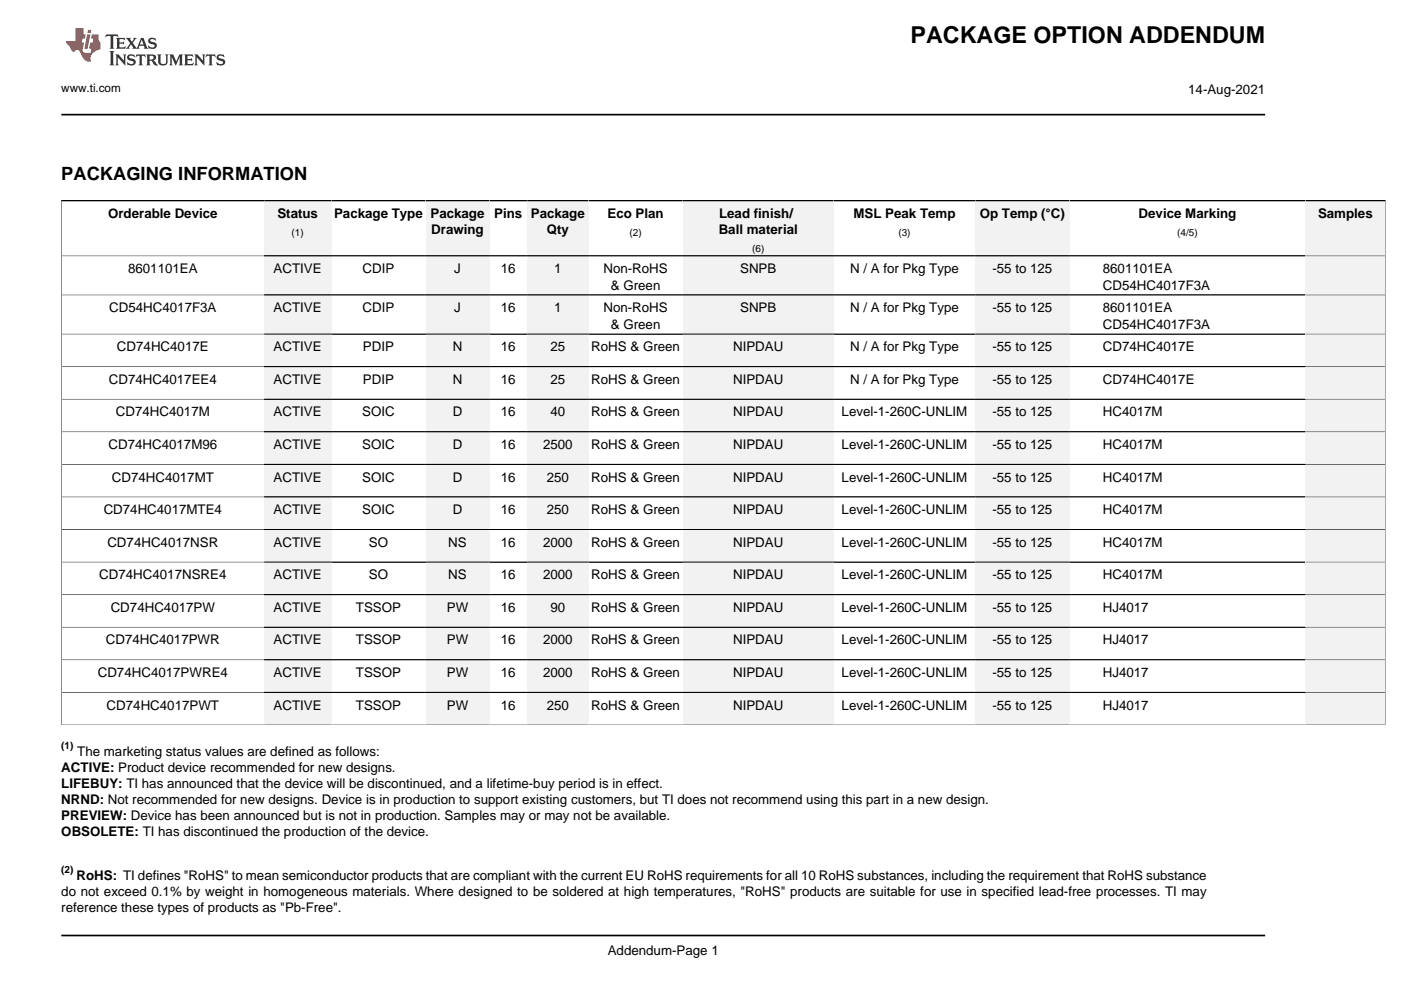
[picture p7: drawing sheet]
<svg xmlns="http://www.w3.org/2000/svg" width="297mm" height="210mm" viewBox="0 0 297 210" stroke-linecap="round" stroke-linejoin="round" font-family="sans-serif">
<path d="M22.5 7.3l-.1 .6 .5-.3 .5 .1 .1 .1v2.2l-.3 .3h1l-.2-.3v-2.2v-.1l.5-.1 .6 .3-.2-.6zM24.6 8l.2 .4v1.6l-.2 .3h1.9l.1-.5a1.07 1.07 0 0 1-1.3 .1v-.7l.8 .1 .2 .1v-.6l-.2 .2h-.8v-.6l.2-.1a.98 .98 0 0 1 1 .3l-.1-.6zM26.7 8l.9 1.2-1 1.1h.9l-.2-.2 .5-.7 .4 .7-.2 .2h1.6l-.2-.2 .2-.4h.9l.1 .4-.1 .2h.9l-.2-.3-.8-2h-.5l-.9 2.2-.9-1.1 .9-1.1h-.8l.2 .2-.4 .7-.4-.7 .2-.2zM30 8.4l.4 1h-.7zM31.6 8.2a.65 .65 0 0 0-.2 .7 .65 .65 0 0 0 .6 .4l.7 .2v.4l-.7 .1-.6-.4 .1 .7h.2a1.14 1.14 0 0 0 1.6-.6 1.16 1.16 0 0 0-1.3-.9l-.2-.2 .2-.3a.99 .99 0 0 1 1.1 .4l-.2-.7-.2 .1-.5-.1zM23.2 10.8l.3 .4v2.3l-.3 .3h1.1l-.3-.3v-2.3l.3-.4zM24.4 11.5l.3 .4v1.6l-.3 .3h.8l-.2-.3v-1.4l1.6 1.8v-2l.2-.4h-.7l.2 .3v1.1l-1.2-1.4zM27.2 11.7a.65 .65 0 0 0-.2 .7 .65 .65 0 0 0 .6 .4l.6 .2 .1 .4-.7 .2-.7-.5 .2 .7h.1a1.15 1.15 0 0 0 1.6-.6 1.16 1.16 0 0 0-1.3-.9l-.1-.2 .1-.3a.99 .99 0 0 1 1.1 .4l-.1-.7-.2 .1-.5-.1zM28.9 11.5l-.1 .7 .4-.4 .4 .1v1.6l-.3 .3h1l-.2-.3v-1.6l.4-.1 .4 .4-.1-.7zM31 11.5l.2 .4v1.6l-.2 .3h.9l-.2-.2v-.7h.5a1.02 1.02 0 0 0 1.3 .9l-1-1a.62 .62 0 0 0 .6-.6 .62 .62 0 0 0-.5-.6zM31.7 11.9l.2-.1a.47 .47 0 0 1 .5 .1 .47 .47 0 0 1 .1 .5l-.8 .2zM33.3 11.5l.2 .3a2.29 2.29 0 0 0 .4 1.9 1.03 1.03 0 0 0 1.6-.6l.1-1.3 .2-.3h-.8l.2 .4v1.2a.6 .6 0 0 1-.6 .5 .6 .6 0 0 1-.6-.5l.1-1.3 .2-.3zM35.9 11.5l.2 .4v1.6l-.2 .3h.7l-.2-.3v-1.5l.8 1.9 .9-1.9v1.5l-.2 .3h.9l-.2-.3v-1.6l.2-.4h-.8l-.6 1.5-.7-1.5zM39 11.5l.2 .4v1.6l-.2 .3h1.9l.2-.5a1.07 1.07 0 0 1-1.4 .1v-.6l1 .2v-.7l-.2 .2h-.8l.1-.7h.8l.4 .3-.2-.6zM41.2 11.5l.2 .4v1.6l-.2 .3h.7l-.2-.3v-1.4l1.6 1.8v-2l.2-.4h-.7l.2 .3v1.1l-1.1-1.4zM43.8 11.5l-.2 .7 .4-.4 .4 .1v1.6l-.2 .3h1l-.3-.3v-1.6l.4-.1 .4 .4-.1-.7zM46.1 11.7a.65 .65 0 0 0-.2 .7 .65 .65 0 0 0 .6 .4l.6 .2 .1 .4-.7 .2-.6-.5 .1 .7h.2a1.16 1.16 0 0 0 1.6-.6 1.2 1.2 0 0 0-1.4-.9l-.1-.2 .2-.3a.99 .99 0 0 1 1 .4l-.1-.7-.2 .1-.5-.1z" fill-rule="evenodd" fill="#373435"/>
<path d="M16 5.9v2.8h-2v.4l.9 .9a.93 .93 0 0 0 .9 .9 .6 .6 0 0 1 .6-.3 .6 .6 0 0 1 .5 .3l.4 .8a1.57 1.57 0 0 0 2 1.3 1.61 1.61 0 0 1 1.1-2.2l.9-.4-.1-1.4a1.55 1.55 0 0 1-.3-1.7h-1.4l-.2 .9h.5l-.2 .8h-.5l-.2 1.1v.2h.5l-.2 .9h-.7a.74 .74 0 0 1-1-.6l.3-1.6h-.5l.2-.8h.5l.2-.9h-.5v-1.4zM18.5 7.3l-.6 3h.7l.6-3zM18.7 6.3l-.2 .7h.7l.2-.7z" fill-rule="evenodd" fill="#ed3237"/>
<path d="M13 24.3h255.2M12.9 42.6h43.1M13 198.3h255.2" fill="none" stroke="#000" stroke-width=".35"/>
<path d="M13 42.4v11.9h43" fill="none" stroke="#000" stroke-width=".21"/>
<path d="M56 42.7h14.2v11.5h-14.2z" fill="#f2f2f2"/>
<path d="M56 42.6h34.2" fill="none" stroke="#000" stroke-width=".35"/>
<path d="M56 54.3h34.2" fill="none" stroke="#000" stroke-width=".21"/>
<path d="M90.2 42.7h13.6v11.5h-13.6z" fill="#f2f2f2"/>
<path d="M90.2 42.6h21.6" fill="none" stroke="#000" stroke-width=".35"/>
<path d="M90.2 54.3h21.6" fill="none" stroke="#000" stroke-width=".21"/>
<path d="M111.8 42.7h13v11.5h-13z" fill="#f2f2f2"/>
<path d="M111.8 42.6h33" fill="none" stroke="#000" stroke-width=".35"/>
<path d="M111.8 54.3h33" fill="none" stroke="#000" stroke-width=".21"/>
<path d="M144.8 42.7h32v11.5h-32z" fill="#f2f2f2"/>
<path d="M144.8 42.6h62" fill="none" stroke="#000" stroke-width=".35"/>
<path d="M144.8 54.3h62" fill="none" stroke="#000" stroke-width=".21"/>
<path d="M206.8 42.7h20v11.5h-20z" fill="#f2f2f2"/>
<path d="M206.8 42.6h70" fill="none" stroke="#000" stroke-width=".35"/>
<path d="M206.8 54.3h70" fill="none" stroke="#000" stroke-width=".21"/>
<path d="M276.8 42.7h16.9v11.5h-16.9z" fill="#f2f2f2"/>
<path d="M276.8 42.6h17" fill="none" stroke="#000" stroke-width=".35"/>
<path d="M56 54.3h-43v8.2h43M293.8 42.4v11.9h-17" fill="none" stroke="#000" stroke-width=".21"/>
<path d="M56 54.3h14.2v8.2h-14.2z" fill="#f2f2f2"/>
<path d="M56 54.3h34.2M56 62.5h34.2" fill="none" stroke="#000" stroke-width=".21"/>
<path d="M90.2 54.3h13.6v8.2h-13.6z" fill="#f2f2f2"/>
<path d="M90.2 54.3h21.6M90.2 62.5h21.6" fill="none" stroke="#000" stroke-width=".21"/>
<path d="M111.8 54.3h13v8.2h-13z" fill="#f2f2f2"/>
<path d="M111.8 54.3h33M111.8 62.5h33" fill="none" stroke="#000" stroke-width=".21"/>
<path d="M144.8 54.3h32v8.2h-32z" fill="#f2f2f2"/>
<path d="M144.8 54.3h62M144.8 62.5h62" fill="none" stroke="#000" stroke-width=".21"/>
<path d="M206.8 54.3h20v8.2h-20z" fill="#f2f2f2"/>
<path d="M206.8 54.3h70M206.8 62.5h70" fill="none" stroke="#000" stroke-width=".21"/>
<path d="M276.8 54.3h16.9v8.2h-16.9z" fill="#f2f2f2"/>
<path d="M276.8 54.3h17v8.2h-17M56 62.5h-43v8.3h43" fill="none" stroke="#000" stroke-width=".21"/>
<path d="M56 62.6h14.2v8.1h-14.2z" fill="#f2f2f2"/>
<path d="M56 62.5h34.2M56 70.8h34.2" fill="none" stroke="#000" stroke-width=".21"/>
<path d="M90.2 62.6h13.6v8.1h-13.6z" fill="#f2f2f2"/>
<path d="M90.2 62.5h21.6M90.2 70.8h21.6" fill="none" stroke="#000" stroke-width=".21"/>
<path d="M111.8 62.6h13v8.1h-13z" fill="#f2f2f2"/>
<path d="M111.8 62.5h33M111.8 70.8h33" fill="none" stroke="#000" stroke-width=".21"/>
<path d="M144.8 62.6h32v8.1h-32z" fill="#f2f2f2"/>
<path d="M144.8 62.5h62M144.8 70.8h62" fill="none" stroke="#000" stroke-width=".21"/>
<path d="M206.8 62.6h20v8.1h-20z" fill="#f2f2f2"/>
<path d="M206.8 62.5h70M206.8 70.8h70" fill="none" stroke="#000" stroke-width=".21"/>
<path d="M276.8 62.6h16.9v8.1h-16.9z" fill="#f2f2f2"/>
<path d="M56 70.8h-43v6.9h43M276.8 62.5h17v8.3h-17" fill="none" stroke="#000" stroke-width=".21"/>
<path d="M56 70.9h14.2v6.8h-14.2z" fill="#f2f2f2"/>
<path d="M56 70.8h34.2M56 77.7h34.2" fill="none" stroke="#000" stroke-width=".21"/>
<path d="M90.2 70.9h13.6v6.8h-13.6z" fill="#f2f2f2"/>
<path d="M90.2 70.8h21.6M90.2 77.7h21.6" fill="none" stroke="#000" stroke-width=".21"/>
<path d="M111.8 70.9h13v6.8h-13z" fill="#f2f2f2"/>
<path d="M111.8 70.8h33M111.8 77.7h33" fill="none" stroke="#000" stroke-width=".21"/>
<path d="M144.8 70.9h32v6.8h-32z" fill="#f2f2f2"/>
<path d="M144.8 70.8h62M144.8 77.7h62" fill="none" stroke="#000" stroke-width=".21"/>
<path d="M206.8 70.9h20v6.8h-20z" fill="#f2f2f2"/>
<path d="M206.8 70.8h70M206.8 77.7h70" fill="none" stroke="#000" stroke-width=".21"/>
<path d="M276.8 70.9h16.9v6.8h-16.9z" fill="#f2f2f2"/>
<path d="M56 77.7h-43v6.9h43M276.8 70.8h17v6.9h-17" fill="none" stroke="#000" stroke-width=".21"/>
<path d="M56 77.8h14.2v6.8h-14.2z" fill="#f2f2f2"/>
<path d="M56 77.7h34.2M56 84.6h34.2" fill="none" stroke="#000" stroke-width=".21"/>
<path d="M90.2 77.8h13.6v6.8h-13.6z" fill="#f2f2f2"/>
<path d="M90.2 77.7h21.6M90.2 84.6h21.6" fill="none" stroke="#000" stroke-width=".21"/>
<path d="M111.8 77.8h13v6.8h-13z" fill="#f2f2f2"/>
<path d="M111.8 77.7h33M111.8 84.6h33" fill="none" stroke="#000" stroke-width=".21"/>
<path d="M144.8 77.8h32v6.8h-32z" fill="#f2f2f2"/>
<path d="M144.8 77.7h62M144.8 84.6h62" fill="none" stroke="#000" stroke-width=".21"/>
<path d="M206.8 77.8h20v6.8h-20z" fill="#f2f2f2"/>
<path d="M206.8 77.7h70M206.8 84.6h70" fill="none" stroke="#000" stroke-width=".21"/>
<path d="M276.8 77.8h16.9v6.8h-16.9z" fill="#f2f2f2"/>
<path d="M276.8 77.7h17v6.9h-17M56 84.6h-43v7h43" fill="none" stroke="#000" stroke-width=".21"/>
<path d="M56 84.7h14.2v6.8h-14.2z" fill="#f2f2f2"/>
<path d="M56 84.6h34.2M56 91.6h34.2" fill="none" stroke="#000" stroke-width=".21"/>
<path d="M90.2 84.7h13.6v6.8h-13.6z" fill="#f2f2f2"/>
<path d="M90.2 84.6h21.6M90.2 91.6h21.6" fill="none" stroke="#000" stroke-width=".21"/>
<path d="M111.8 84.7h13v6.8h-13z" fill="#f2f2f2"/>
<path d="M111.8 84.6h33M111.8 91.6h33" fill="none" stroke="#000" stroke-width=".21"/>
<path d="M144.8 84.7h32v6.8h-32z" fill="#f2f2f2"/>
<path d="M144.8 84.6h62M144.8 91.6h62" fill="none" stroke="#000" stroke-width=".21"/>
<path d="M206.8 84.7h20v6.8h-20z" fill="#f2f2f2"/>
<path d="M206.8 84.6h70M206.8 91.6h70" fill="none" stroke="#000" stroke-width=".21"/>
<path d="M276.8 84.7h16.9v6.8h-16.9z" fill="#f2f2f2"/>
<path d="M56 91.6h-43v6.9h43M276.8 84.6h17v7h-17" fill="none" stroke="#000" stroke-width=".21"/>
<path d="M56 91.6h14.2v6.8h-14.2z" fill="#f2f2f2"/>
<path d="M56 91.6h34.2M56 98.5h34.2" fill="none" stroke="#000" stroke-width=".21"/>
<path d="M90.2 91.6h13.6v6.8h-13.6z" fill="#f2f2f2"/>
<path d="M90.2 91.6h21.6M90.2 98.5h21.6" fill="none" stroke="#000" stroke-width=".21"/>
<path d="M111.8 91.6h13v6.8h-13z" fill="#f2f2f2"/>
<path d="M111.8 91.6h33M111.8 98.5h33" fill="none" stroke="#000" stroke-width=".21"/>
<path d="M144.8 91.6h32v6.8h-32z" fill="#f2f2f2"/>
<path d="M144.8 91.6h62M144.8 98.5h62" fill="none" stroke="#000" stroke-width=".21"/>
<path d="M206.8 91.6h20v6.8h-20z" fill="#f2f2f2"/>
<path d="M206.8 91.6h70M206.8 98.5h70" fill="none" stroke="#000" stroke-width=".21"/>
<path d="M276.8 91.6h16.9v6.8h-16.9z" fill="#f2f2f2"/>
<path d="M56 98.5h-43v6.9h43M276.8 91.6h17v6.9h-17" fill="none" stroke="#000" stroke-width=".21"/>
<path d="M56 98.5h14.2v6.8h-14.2z" fill="#f2f2f2"/>
<path d="M56 98.5h34.2M56 105.4h34.2" fill="none" stroke="#000" stroke-width=".21"/>
<path d="M90.2 98.5h13.6v6.8h-13.6z" fill="#f2f2f2"/>
<path d="M90.2 98.5h21.6M90.2 105.4h21.6" fill="none" stroke="#000" stroke-width=".21"/>
<path d="M111.8 98.5h13v6.8h-13z" fill="#f2f2f2"/>
<path d="M111.8 98.5h33M111.8 105.4h33" fill="none" stroke="#000" stroke-width=".21"/>
<path d="M144.8 98.5h32v6.8h-32z" fill="#f2f2f2"/>
<path d="M144.8 98.5h62M144.8 105.4h62" fill="none" stroke="#000" stroke-width=".21"/>
<path d="M206.8 98.5h20v6.8h-20z" fill="#f2f2f2"/>
<path d="M206.8 98.5h70M206.8 105.4h70" fill="none" stroke="#000" stroke-width=".21"/>
<path d="M276.8 98.5h16.9v6.8h-16.9z" fill="#f2f2f2"/>
<path d="M276.8 98.5h17v6.9h-17M56 105.4h-43v6.9h43" fill="none" stroke="#000" stroke-width=".21"/>
<path d="M56 105.5h14.2v6.7h-14.2z" fill="#f2f2f2"/>
<path d="M56 105.4h34.2M56 112.3h34.2" fill="none" stroke="#000" stroke-width=".21"/>
<path d="M90.2 105.5h13.6v6.7h-13.6z" fill="#f2f2f2"/>
<path d="M90.2 105.4h21.6M90.2 112.3h21.6" fill="none" stroke="#000" stroke-width=".21"/>
<path d="M111.8 105.5h13v6.7h-13z" fill="#f2f2f2"/>
<path d="M111.8 105.4h33M111.8 112.3h33" fill="none" stroke="#000" stroke-width=".21"/>
<path d="M144.8 105.5h32v6.7h-32z" fill="#f2f2f2"/>
<path d="M144.8 105.4h62M144.8 112.3h62" fill="none" stroke="#000" stroke-width=".21"/>
<path d="M206.8 105.5h20v6.7h-20z" fill="#f2f2f2"/>
<path d="M206.8 105.4h70M206.8 112.3h70" fill="none" stroke="#000" stroke-width=".21"/>
<path d="M276.8 105.5h16.9v6.7h-16.9z" fill="#f2f2f2"/>
<path d="M56 112.3h-43v6.9h43M276.8 105.4h17v6.9h-17" fill="none" stroke="#000" stroke-width=".21"/>
<path d="M56 112.4h14.2v6.7h-14.2z" fill="#f2f2f2"/>
<path d="M56 112.3h34.2M56 119.2h34.2" fill="none" stroke="#000" stroke-width=".21"/>
<path d="M90.2 112.4h13.6v6.7h-13.6z" fill="#f2f2f2"/>
<path d="M90.2 112.3h21.6M90.2 119.2h21.6" fill="none" stroke="#000" stroke-width=".21"/>
<path d="M111.8 112.4h13v6.7h-13z" fill="#f2f2f2"/>
<path d="M111.8 112.3h33M111.8 119.2h33" fill="none" stroke="#000" stroke-width=".21"/>
<path d="M144.8 112.4h32v6.7h-32z" fill="#f2f2f2"/>
<path d="M144.8 112.3h62M144.8 119.2h62" fill="none" stroke="#000" stroke-width=".21"/>
<path d="M206.8 112.4h20v6.7h-20z" fill="#f2f2f2"/>
<path d="M206.8 112.3h70M206.8 119.2h70" fill="none" stroke="#000" stroke-width=".21"/>
<path d="M276.8 112.4h16.9v6.7h-16.9z" fill="#f2f2f2"/>
<path d="M56 119.2h-43v6.9h43M276.8 112.3h17v6.9h-17" fill="none" stroke="#000" stroke-width=".21"/>
<path d="M56 119.3h14.2v6.7h-14.2z" fill="#f2f2f2"/>
<path d="M56 119.2h34.2M56 126.1h34.2" fill="none" stroke="#000" stroke-width=".21"/>
<path d="M90.2 119.3h13.6v6.7h-13.6z" fill="#f2f2f2"/>
<path d="M90.2 119.2h21.6M90.2 126.1h21.6" fill="none" stroke="#000" stroke-width=".21"/>
<path d="M111.8 119.3h13v6.7h-13z" fill="#f2f2f2"/>
<path d="M111.8 119.2h33M111.8 126.1h33" fill="none" stroke="#000" stroke-width=".21"/>
<path d="M144.8 119.3h32v6.7h-32z" fill="#f2f2f2"/>
<path d="M144.8 119.2h62M144.8 126.1h62" fill="none" stroke="#000" stroke-width=".21"/>
<path d="M206.8 119.3h20v6.7h-20z" fill="#f2f2f2"/>
<path d="M206.8 119.2h70M206.8 126.1h70" fill="none" stroke="#000" stroke-width=".21"/>
<path d="M276.8 119.3h16.9v6.7h-16.9z" fill="#f2f2f2"/>
<path d="M276.8 119.2h17v6.9h-17M56 126.1h-43v6.9h43" fill="none" stroke="#000" stroke-width=".21"/>
<path d="M56 126.2h14.2v6.7h-14.2z" fill="#f2f2f2"/>
<path d="M56 126.1h34.2M56 133h34.2" fill="none" stroke="#000" stroke-width=".21"/>
<path d="M90.2 126.2h13.6v6.7h-13.6z" fill="#f2f2f2"/>
<path d="M90.2 126.1h21.6M90.2 133h21.6" fill="none" stroke="#000" stroke-width=".21"/>
<path d="M111.8 126.2h13v6.7h-13z" fill="#f2f2f2"/>
<path d="M111.8 126.1h33M111.8 133h33" fill="none" stroke="#000" stroke-width=".21"/>
<path d="M144.8 126.2h32v6.7h-32z" fill="#f2f2f2"/>
<path d="M144.8 126.1h62M144.8 133h62" fill="none" stroke="#000" stroke-width=".21"/>
<path d="M206.8 126.2h20v6.7h-20z" fill="#f2f2f2"/>
<path d="M206.8 126.1h70M206.8 133h70" fill="none" stroke="#000" stroke-width=".21"/>
<path d="M276.8 126.2h16.9v6.7h-16.9z" fill="#f2f2f2"/>
<path d="M56 133h-43v6.9h43M276.8 126.1h17v6.9h-17" fill="none" stroke="#000" stroke-width=".21"/>
<path d="M56 133.1h14.2v6.7h-14.2z" fill="#f2f2f2"/>
<path d="M56 133h34.2M56 139.9h34.2" fill="none" stroke="#000" stroke-width=".21"/>
<path d="M90.2 133.1h13.6v6.7h-13.6z" fill="#f2f2f2"/>
<path d="M90.2 133h21.6M90.2 139.9h21.6" fill="none" stroke="#000" stroke-width=".21"/>
<path d="M111.8 133.1h13v6.7h-13z" fill="#f2f2f2"/>
<path d="M111.8 133h33M111.8 139.9h33" fill="none" stroke="#000" stroke-width=".21"/>
<path d="M144.8 133.1h32v6.7h-32z" fill="#f2f2f2"/>
<path d="M144.8 133h62M144.8 139.9h62" fill="none" stroke="#000" stroke-width=".21"/>
<path d="M206.8 133.1h20v6.7h-20z" fill="#f2f2f2"/>
<path d="M206.8 133h70M206.8 139.9h70" fill="none" stroke="#000" stroke-width=".21"/>
<path d="M276.8 133.1h16.9v6.7h-16.9z" fill="#f2f2f2"/>
<path d="M56 139.9h-43v6.9h43M276.8 133h17v6.9h-17" fill="none" stroke="#000" stroke-width=".21"/>
<path d="M56 140h14.2v6.7h-14.2z" fill="#f2f2f2"/>
<path d="M56 139.9h34.2M56 146.8h34.2" fill="none" stroke="#000" stroke-width=".21"/>
<path d="M90.2 140h13.6v6.7h-13.6z" fill="#f2f2f2"/>
<path d="M90.2 139.9h21.6M90.2 146.8h21.6" fill="none" stroke="#000" stroke-width=".21"/>
<path d="M111.8 140h13v6.7h-13z" fill="#f2f2f2"/>
<path d="M111.8 139.9h33M111.8 146.8h33" fill="none" stroke="#000" stroke-width=".21"/>
<path d="M144.8 140h32v6.7h-32z" fill="#f2f2f2"/>
<path d="M144.8 139.9h62M144.8 146.8h62" fill="none" stroke="#000" stroke-width=".21"/>
<path d="M206.8 140h20v6.7h-20z" fill="#f2f2f2"/>
<path d="M206.8 139.9h70M206.8 146.8h70" fill="none" stroke="#000" stroke-width=".21"/>
<path d="M276.8 140h16.9v6.7h-16.9z" fill="#f2f2f2"/>
<path d="M276.8 139.9h17v6.9h-17M12.9 153.7h43.1M56 146.8h-43v6.9" fill="none" stroke="#000" stroke-width=".21"/>
<path d="M56 146.9h14.2v6.7h-14.2z" fill="#f2f2f2"/>
<path d="M56 146.8h34.2M56 153.7h34.2" fill="none" stroke="#000" stroke-width=".21"/>
<path d="M90.2 146.9h13.6v6.7h-13.6z" fill="#f2f2f2"/>
<path d="M90.2 146.8h21.6M90.2 153.7h21.6" fill="none" stroke="#000" stroke-width=".21"/>
<path d="M111.8 146.9h13v6.7h-13z" fill="#f2f2f2"/>
<path d="M111.8 146.8h33M111.8 153.7h33" fill="none" stroke="#000" stroke-width=".21"/>
<path d="M144.8 146.9h32v6.7h-32z" fill="#f2f2f2"/>
<path d="M144.8 146.8h62M144.8 153.7h62" fill="none" stroke="#000" stroke-width=".21"/>
<path d="M206.8 146.9h20v6.7h-20z" fill="#f2f2f2"/>
<path d="M206.8 146.8h70M206.8 153.7h70" fill="none" stroke="#000" stroke-width=".21"/>
<path d="M276.8 146.9h16.9v6.7h-16.9z" fill="#f2f2f2"/>
<path d="M276.8 146.8h17v6.9M276.8 153.7h17" fill="none" stroke="#000" stroke-width=".21"/>
<text font-size="4.9" x="193.1" y="9.1">PACKAGE OPTION ADDENDUM</text>
<text font-size="3.9" x="13" y="38.2">PACKAGING INFORMATION</text>
<g font-size="2.8">
<text x="251.9" y="19.9">14-Aug-2021</text>
<text x="22.9" y="46.2">Orderable Device</text>
<text x="58.8" y="46.2">Status</text>
<text x="70.8" y="46.2">Package Type</text>
<text x="91.3" y="46.2">Package</text>
<text x="104.8" y="46.2">Pins</text>
<text x="112.5" y="46.2">Package</text>
<text x="128.8" y="46.2">Eco Plan</text>
<text x="152.5" y="46.2">Lead finish/</text>
<text x="180.9" y="46.2">MSL Peak Temp</text>
<text x="207.7" y="46.2">Op Temp (°C)</text>
<text x="241.4" y="46.2">Device Marking</text>
<text x="279.4" y="46.2">Samples</text>
<text x="91.4" y="49.6">Drawing</text>
<text x="115.9" y="49.6">Qty</text>
<text x="152.4" y="49.6">Ball material</text>
<text x="27.2" y="57.9">8601101EA</text>
<text x="58" y="57.9">ACTIVE</text>
<text x="76.9" y="57.9">CDIP</text>
<text x="96.3" y="57.9">J</text>
<text x="106.2" y="57.9">16</text>
<text x="117.5" y="57.9">1</text>
<text x="127.9" y="57.9">Non-RoHS</text>
<text x="156.9" y="57.9">SNPB</text>
<text x="180.2" y="57.9">N / A for Pkg Type</text>
<text x="210.4" y="57.9">-55 to 125</text>
<text x="233.8" y="57.9">8601101EA</text>
<text x="129.5" y="61.4">&amp; Green</text>
<text x="233.8" y="61.4">CD54HC4017F3A</text>
<text x="23.2" y="66.2">CD54HC4017F3A</text>
<text x="58" y="66.2">ACTIVE</text>
<text x="76.9" y="66.2">CDIP</text>
<text x="96.3" y="66.2">J</text>
<text x="106.2" y="66.2">16</text>
<text x="117.5" y="66.2">1</text>
<text x="127.9" y="66.2">Non-RoHS</text>
<text x="129.5" y="69.7">&amp; Green</text>
<text x="156.9" y="66.2">SNPB</text>
<text x="180.2" y="66.2">N / A for Pkg Type</text>
<text x="210.4" y="66.2">-55 to 125</text>
<text x="233.8" y="66.2">8601101EA</text>
<text x="233.8" y="69.7">CD54HC4017F3A</text>
<text x="24.8" y="74.5">CD74HC4017E</text>
<text x="58" y="74.5">ACTIVE</text>
<text x="76.9" y="74.5">PDIP</text>
<text x="96" y="74.5">N</text>
<text x="106.2" y="74.5">16</text>
<text x="116.7" y="74.5">25</text>
<text x="125.4" y="74.5">RoHS &amp; Green</text>
<text x="155.4" y="74.5">NIPDAU</text>
<text x="180.2" y="74.5">N / A for Pkg Type</text>
<text x="210.4" y="74.5">-55 to 125</text>
<text x="233.8" y="74.5">CD74HC4017E</text>
<text x="23.1" y="81.4">CD74HC4017EE4</text>
<text x="58" y="81.4">ACTIVE</text>
<text x="76.9" y="81.4">PDIP</text>
<text x="96" y="81.4">N</text>
<text x="106.2" y="81.4">16</text>
<text x="116.7" y="81.4">25</text>
<text x="125.4" y="81.4">RoHS &amp; Green</text>
<text x="155.4" y="81.4">NIPDAU</text>
<text x="180.2" y="81.4">N / A for Pkg Type</text>
<text x="210.4" y="81.4">-55 to 125</text>
<text x="233.8" y="81.4">CD74HC4017E</text>
<text x="24.6" y="88.3">CD74HC4017M</text>
<text x="58" y="88.3">ACTIVE</text>
<text x="76.8" y="88.3">SOIC</text>
<text x="96" y="88.3">D</text>
<text x="106.2" y="88.3">16</text>
<text x="116.7" y="88.3">40</text>
<text x="125.4" y="88.3">RoHS &amp; Green</text>
<text x="155.4" y="88.3">NIPDAU</text>
<text x="178.4" y="88.3">Level-1-260C-UNLIM</text>
<text x="210.4" y="88.3">-55 to 125</text>
<text x="233.8" y="88.3">HC4017M</text>
<text x="23" y="95.2">CD74HC4017M96</text>
<text x="58" y="95.2">ACTIVE</text>
<text x="76.8" y="95.2">SOIC</text>
<text x="96" y="95.2">D</text>
<text x="106.2" y="95.2">16</text>
<text x="115.1" y="95.2">2500</text>
<text x="125.4" y="95.2">RoHS &amp; Green</text>
<text x="155.4" y="95.2">NIPDAU</text>
<text x="178.4" y="95.2">Level-1-260C-UNLIM</text>
<text x="210.4" y="95.2">-55 to 125</text>
<text x="233.8" y="95.2">HC4017M</text>
<text x="23.7" y="102.1">CD74HC4017MT</text>
<text x="58" y="102.1">ACTIVE</text>
<text x="76.8" y="102.1">SOIC</text>
<text x="96" y="102.1">D</text>
<text x="106.2" y="102.1">16</text>
<text x="115.9" y="102.1">250</text>
<text x="125.4" y="102.1">RoHS &amp; Green</text>
<text x="155.4" y="102.1">NIPDAU</text>
<text x="178.4" y="102.1">Level-1-260C-UNLIM</text>
<text x="210.4" y="102.1">-55 to 125</text>
<text x="233.8" y="102.1">HC4017M</text>
<text x="22" y="109">CD74HC4017MTE4</text>
<text x="58" y="109">ACTIVE</text>
<text x="76.8" y="109">SOIC</text>
<text x="96" y="109">D</text>
<text x="106.2" y="109">16</text>
<text x="115.9" y="109">250</text>
<text x="125.4" y="109">RoHS &amp; Green</text>
<text x="155.4" y="109">NIPDAU</text>
<text x="178.4" y="109">Level-1-260C-UNLIM</text>
<text x="210.4" y="109">-55 to 125</text>
<text x="233.8" y="109">HC4017M</text>
<text x="22.8" y="115.9">CD74HC4017NSR</text>
<text x="58" y="115.9">ACTIVE</text>
<text x="78.2" y="115.9">SO</text>
<text x="95" y="115.9">NS</text>
<text x="106.2" y="115.9">16</text>
<text x="115.1" y="115.9">2000</text>
<text x="125.4" y="115.9">RoHS &amp; Green</text>
<text x="155.4" y="115.9">NIPDAU</text>
<text x="178.4" y="115.9">Level-1-260C-UNLIM</text>
<text x="210.4" y="115.9">-55 to 125</text>
<text x="233.8" y="115.9">HC4017M</text>
<text x="21" y="122.8">CD74HC4017NSRE4</text>
<text x="58" y="122.8">ACTIVE</text>
<text x="78.2" y="122.8">SO</text>
<text x="95" y="122.8">NS</text>
<text x="106.2" y="122.8">16</text>
<text x="115.1" y="122.8">2000</text>
<text x="125.4" y="122.8">RoHS &amp; Green</text>
<text x="155.4" y="122.8">NIPDAU</text>
<text x="178.4" y="122.8">Level-1-260C-UNLIM</text>
<text x="210.4" y="122.8">-55 to 125</text>
<text x="233.8" y="122.8">HC4017M</text>
<text x="23.5" y="129.7">CD74HC4017PW</text>
<text x="58" y="129.7">ACTIVE</text>
<text x="75.5" y="129.7">TSSOP</text>
<text x="94.7" y="129.7">PW</text>
<text x="106.2" y="129.7">16</text>
<text x="116.7" y="129.7">90</text>
<text x="125.4" y="129.7">RoHS &amp; Green</text>
<text x="155.4" y="129.7">NIPDAU</text>
<text x="178.4" y="129.7">Level-1-260C-UNLIM</text>
<text x="210.4" y="129.7">-55 to 125</text>
<text x="233.8" y="129.7">HJ4017</text>
<text x="22.5" y="136.6">CD74HC4017PWR</text>
<text x="58" y="136.6">ACTIVE</text>
<text x="75.5" y="136.6">TSSOP</text>
<text x="94.7" y="136.6">PW</text>
<text x="106.2" y="136.6">16</text>
<text x="115.1" y="136.6">2000</text>
<text x="125.4" y="136.6">RoHS &amp; Green</text>
<text x="155.4" y="136.6">NIPDAU</text>
<text x="178.4" y="136.6">Level-1-260C-UNLIM</text>
<text x="210.4" y="136.6">-55 to 125</text>
<text x="233.8" y="136.6">HJ4017</text>
<text x="20.7" y="143.5">CD74HC4017PWRE4</text>
<text x="58" y="143.5">ACTIVE</text>
<text x="75.5" y="143.5">TSSOP</text>
<text x="94.7" y="143.5">PW</text>
<text x="106.2" y="143.5">16</text>
<text x="115.1" y="143.5">2000</text>
<text x="125.4" y="143.5">RoHS &amp; Green</text>
<text x="155.4" y="143.5">NIPDAU</text>
<text x="178.4" y="143.5">Level-1-260C-UNLIM</text>
<text x="210.4" y="143.5">-55 to 125</text>
<text x="233.8" y="143.5">HJ4017</text>
<text x="22.6" y="150.4">CD74HC4017PWT</text>
<text x="58" y="150.4">ACTIVE</text>
<text x="75.5" y="150.4">TSSOP</text>
<text x="94.7" y="150.4">PW</text>
<text x="106.2" y="150.4">16</text>
<text x="115.9" y="150.4">250</text>
<text x="125.4" y="150.4">RoHS &amp; Green</text>
<text x="155.4" y="150.4">NIPDAU</text>
<text x="178.4" y="150.4">Level-1-260C-UNLIM</text>
<text x="210.4" y="150.4">-55 to 125</text>
<text x="233.8" y="150.4">HJ4017</text>
<text x="16.4" y="160.2">The marketing status values are defined as follows:</text>
<text x="13" y="163.6">ACTIVE: Product device recommended for new designs.</text>
<text x="13" y="167">LIFEBUY: TI has announced that the device will be discontinued, and a lifetime-buy period is in effect.</text>
<text x="13" y="170.4">NRND: Not recommended for new designs. Device is in production to support existing customers, but TI does not recommend using this part in a new design.</text>
<text x="13" y="173.8">PREVIEW: Device has been announced but is not in production. Samples may or may not be available.</text>
<text x="13" y="177.1">OBSOLETE: TI has discontinued the production of the device.</text>
<text x="13" y="190">do not exceed 0.1% by weight in homogeneous materials. Where designed to be soldered at high temperatures, &quot;RoHS&quot; products are suitable for use in specified lead-free processes. TI may</text>
<text x="16.2" y="186.6">RoHS: TI defines &quot;RoHS&quot; to mean semiconductor products that are compliant with the current EU RoHS requirements for all 10 RoHS substances, including the requirement that RoHS substance</text>
<text x="13" y="193.4">reference these types of products as &quot;Pb-Free&quot;.</text>
<text x="128.9" y="202.4">Addendum-Page 1</text>
</g>
<text font-size="2.5" x="13" y="19.6">www.ti.com</text>
<g font-size="2.1">
<text x="61.8" y="50">(1)</text>
<text x="133.5" y="50">(2)</text>
<text x="159.5" y="53.4">(6)</text>
<text x="190.5" y="50">(3)</text>
<text x="249.6" y="50">(4/5)</text>
<text x="13" y="158.7">(1)</text>
<text x="13" y="185.1">(2)</text>
</g>
</svg>
